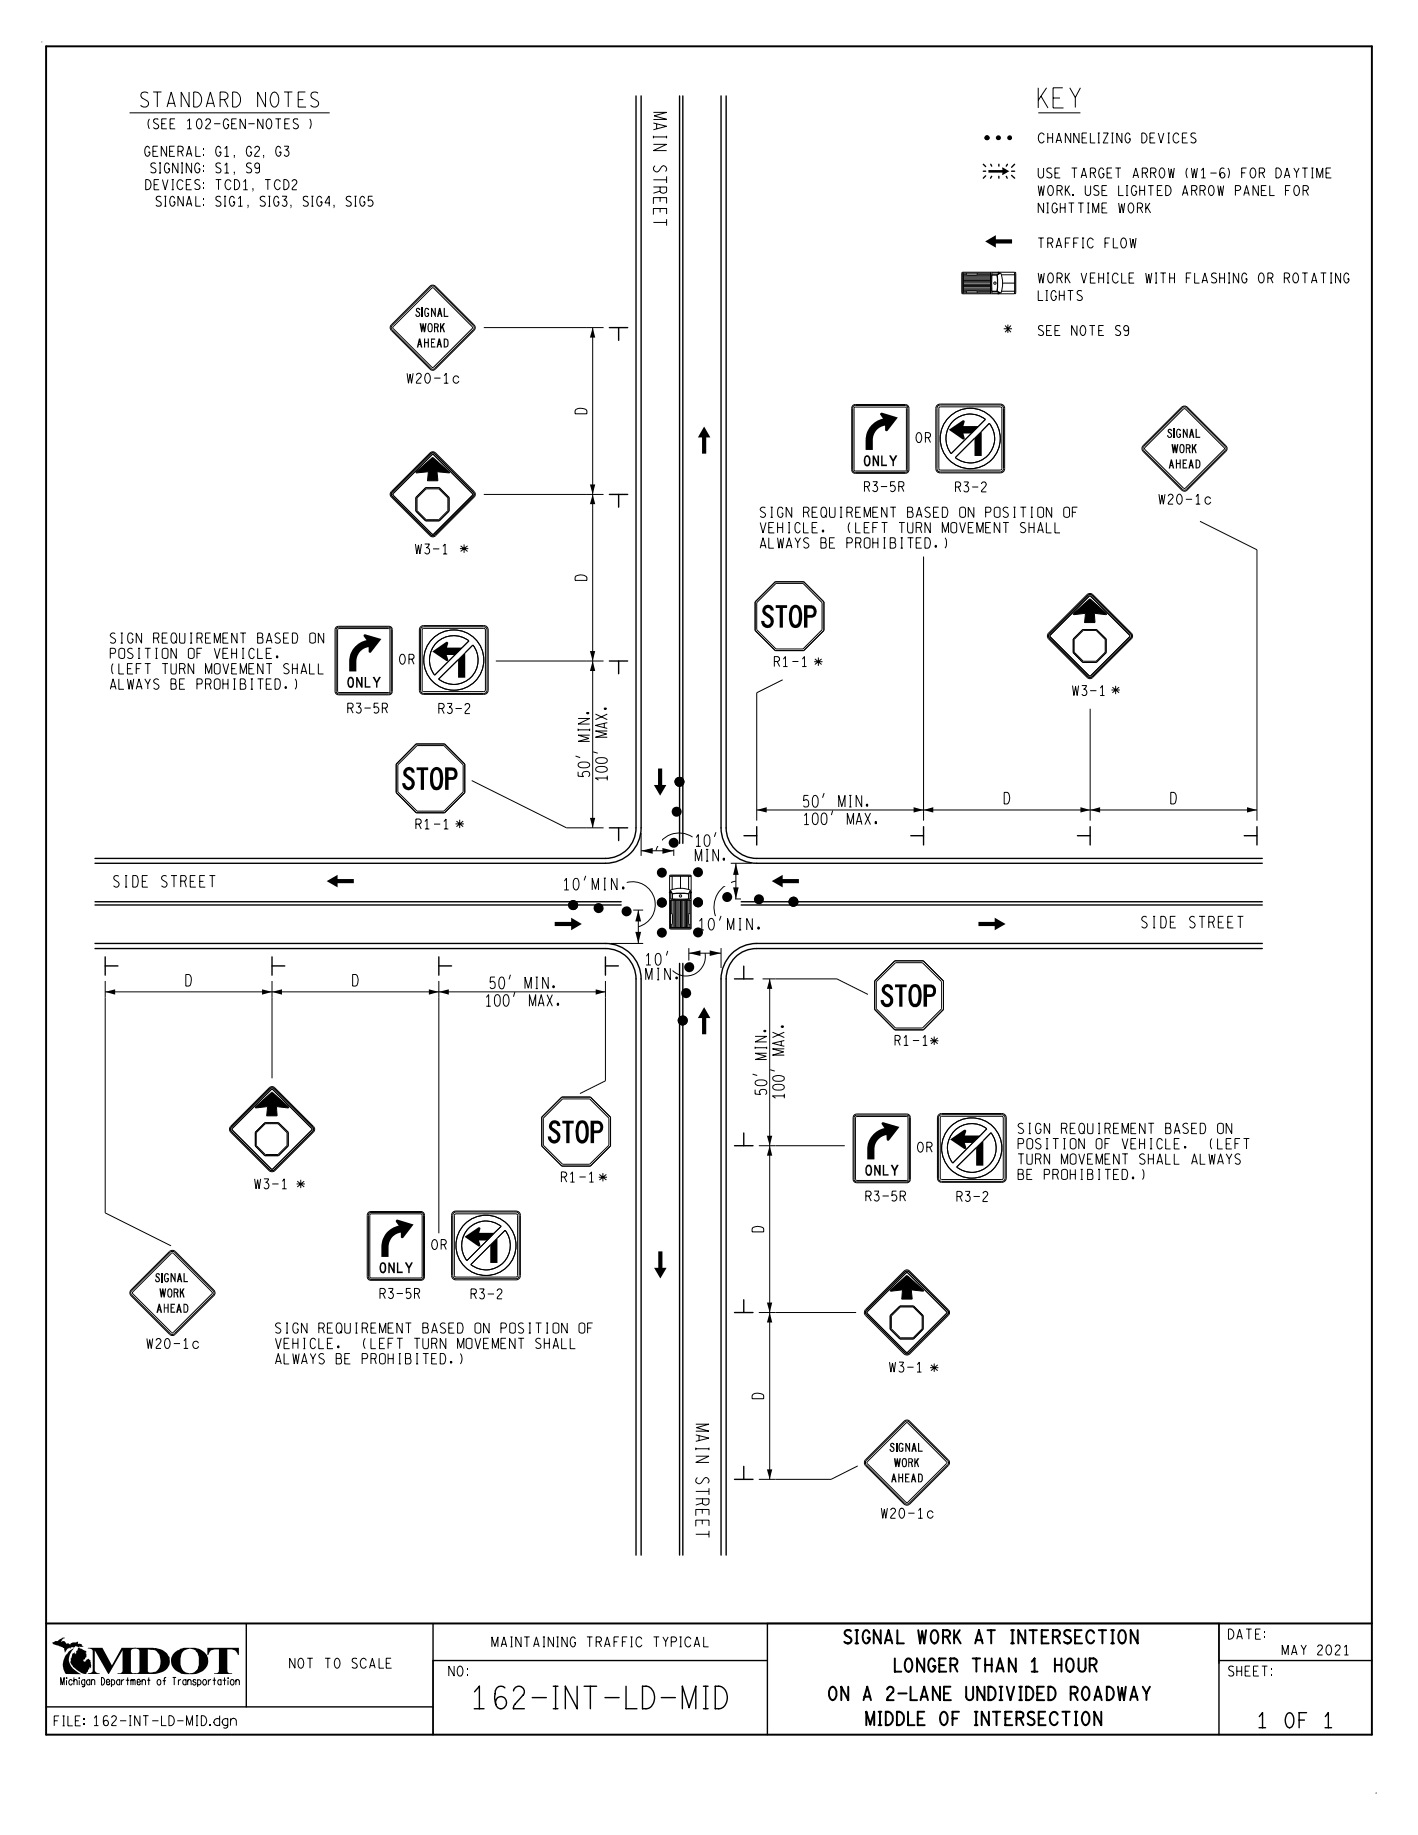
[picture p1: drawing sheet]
<svg xmlns="http://www.w3.org/2000/svg" width="216mm" height="279mm" viewBox="0 0 216 279" stroke-linecap="round" stroke-linejoin="round" font-family="sans-serif">
<g fill="#000">
<path d="M90.2 49.9l.4 1.5h-.8zM90.2 75.3l.4 1.5h-.8zM89.8 73.8h.8l-.4 1.5zM89.8 99.1h.8l-.4 1.5zM90.2 100.6l.4 1.6h-.8zM89.8 124.5h.8l-.4 1.5zM115.2 123.3l1.5-.4v.8zM139.1 122.9l1.5 .4-1.5 .4zM140.6 123.3l1.5-.4v.8zM164.5 122.9l1.5 .4-1.5 .4zM166 123.3l1.5-.4v.8zM189.9 122.9l1.5 .4-1.5 .4z"/>
<path d="M16 151l1.5-.4v.8zM39.9 150.6l1.5 .4-1.5 .4zM41.4 151l1.5-.4v.8zM65.3 150.6l1.5 .4-1.5 .4zM66.8 151l1.5-.4v.8zM90.7 150.6l1.5 .4-1.5 .4zM117.2 149l.4 1.6h-.8zM117.2 174.4l.4 1.6h-.8zM116.8 172.9h.8l-.4 1.5zM116.8 198.3h.8l-.4 1.5zM117.2 199.8l.4 1.6h-.8zM116.8 223.7h.8l-.4 1.5z"/>
<path d="M150.5 25.9h2.1v-.4h.1l1 .6-1.1 .5v-.3h-2.1z" fill-rule="evenodd"/>
<path d="M102.4 136.8v.1z" fill-rule="evenodd"/>
<path d="M10.4 251.5l.9-.6a2.14 2.14 0 0 0 .1 3.4l.9 .6h-2.3a2.55 2.55 0 0 1 .4-3.4z" fill-rule="evenodd"/>
<path d="M7.9 250.2l.5-.3h.4l.3-.3a.75 .75 0 0 1 .8-.2h-.1a.49 .49 0 0 0-.4 .6l.1-.2v.1h.3l.3 .4a.39 .39 0 0 1 .6 .1l.1-.2 .2-.1h.6l.1-.1h.2v.3a.46 .46 0 0 1 .6 .2l.2 .3-.6-.1v.2a.64 .64 0 0 0-1 0l-.2-.1-.2 .2v-.1l-.3 .1v-.1l-.5 .7-.2-.7h-.1l-.1-.1-.3-.2v.2l-1.1-.5z" fill-rule="evenodd"/>
<path d="M11.9 250.9l.5 .1 .7 .4 .1 .2h-.1v.1l.1 .1v.5l-.3 .3-.2 .1 .1 .3h.2l.1-.3 .4-.1 .3 .2 .1 1.1-.1 .1-.1-.1-.2 .3h-.1v.3l-.2 .2v.2a3.5 3.5 0 0 1-2.3-1.4 .62 .62 0 0 1-.1-.8l-.1-.1 .1-.1 .3-.8h.2l.1-.2v.3l.1-.1-.1 .2 .2-.2v-.3l.3-.1-.1-.1z" fill-rule="evenodd"/>
<path d="M13.4 250.9h2.2l1.4 2.7 1.5-2.7h2.2v.1l-.6 .1-.2 .3v3.1l.2 .2 .6 .1v.1h-2.8v-.1l.6-.1 .2-.2v-3.2l-2.1 3.6h-.1l-2.1-3.6v3a.64 .64 0 0 0 .8 .5v.1h-1.8v-.1l.6-.2 .1-.2v-3l-.1-.3-.6-.1z" fill-rule="evenodd"/>
<path d="M20.5 250.9h3v.3l-1-.1v3.4a.88 .88 0 0 0 1 .1v.3h-3v-.1l.5-.1 .2-.2v-3.1l-.1-.3-.6-.1z" fill-rule="evenodd"/>
<path d="M23.5 250.9a2.2 2.2 0 0 1 2.4 2 1.89 1.89 0 0 1-1.8 1.9l-.6 .1v-.3h.1a1.69 1.69 0 0 0 .7-2.3v-.3l-.5-.6-.3-.2z" fill-rule="evenodd"/>
<path d="M26.6 251.6l.9-.6 .5-.1h.9v.1a1.38 1.38 0 0 0-1.4 1.5 1.68 1.68 0 0 0 1.4 2.3v.1a2.21 2.21 0 0 1-2-.5 1.79 1.79 0 0 1-.3-2.8z" fill-rule="evenodd"/>
<path d="M28.9 250.9a2.56 2.56 0 0 1 2.8 1.5 2.17 2.17 0 0 1-2.5 2.5h-.3v-.1a1.36 1.36 0 0 0 1.4-1.2v-1.3l-.3-.7a1.06 1.06 0 0 0-1.1-.6z" fill-rule="evenodd"/>
<path d="M31.6 250.9h4.8v1.1h-.2l-.2-.4a.78 .78 0 0 0-.7-.5h-.7v3.5a.63 .63 0 0 0 .7 .2v.1h-2.7v-.1l.5-.1 .2-.1v-3.5a1.27 1.27 0 0 0-1.4 .5l-.2 .4h-.1z" fill-rule="evenodd"/>
<circle cx="150.3" cy="21" r=".38"/>
<circle cx="152" cy="21" r=".38"/>
<circle cx="153.7" cy="21" r=".38"/>
<circle cx="103.5" cy="119" r=".76"/>
<circle cx="87.3" cy="137.8" r=".76"/>
<circle cx="91.1" cy="138.3" r=".76"/>
<circle cx="95.4" cy="138.8" r=".76"/>
<circle cx="100.8" cy="137.4" r=".77"/>
<circle cx="100.8" cy="132.9" r=".76"/>
<circle cx="102.6" cy="128.3" r=".76"/>
<circle cx="103" cy="123.6" r=".77"/>
<circle cx="106.3" cy="137.4" r=".76"/>
<circle cx="106.3" cy="132.8" r=".77"/>
<circle cx="110.7" cy="136.6" r=".76"/>
<circle cx="115.6" cy="136.9" r=".76"/>
<circle cx="120.8" cy="137.3" r=".76"/>
<circle cx="100.8" cy="142" r=".76"/>
<circle cx="104" cy="155.4" r=".76"/>
<circle cx="104.5" cy="151.2" r=".76"/>
<circle cx="104.9" cy="147.3" r=".76"/>
<circle cx="106.3" cy="142" r=".76"/>
</g>
<g fill="none" stroke="#000" stroke-width=".21">
<path d="M96.8 14.6v111.4a4.6 4.6 0 0 1-4.6 4.7h-77.7M97.6 14.6v111.4a5.4 5.4 0 0 1-5.4 5.4h-77.7M103.5 14.6v113.8M104 14.6v113.8M109.8 14.6v111.4a5.4 5.4 0 0 0 5.4 5.4h77M110.6 14.6v111.4a4.7 4.7 0 0 0 4.6 4.7h77M149.7 25l.4 .4M149.7 26.1h.4M150.1 26.8l-.4 .3M150.8 25l.2 .3M151 26.8l-.2 .3M152.1 25v.3"/>
<path d="M152.1 26.8v.3M153.2 26.8l.2 .3M153.4 25l-.2 .3M154 26.1h.5M154 26.7l.5 .4M154.5 25l-.5 .5M92.8 49.9h2.8M94.2 49.9v1.9M92.8 75.3h2.8M94.2 75.3v1.9M92.8 100.6h2.8M94.2 100.6v2"/>
<path d="M14.5 137.8h80.1M14.5 137.3h80.1M92.8 126h2.8M94.2 126v2M112.9 137.8h79.3M112.9 137.3h79.3M113.3 127.2h1.9M115.2 125.9v2.8M138.7 127.2h1.9M140.6 125.9v2.8M164 127.2h2M166 125.9v2.8"/>
<path d="M189.4 127.2h2M191.4 125.9v2.8M14.5 143.7h77.7a5.4 5.4 0 0 1 5.4 5.3v87.8M14.5 144.4h77.7a4.6 4.6 0 0 1 4.6 4.6v87.8M16 147.1h2M16 145.7v2.8M41.4 145.7v2.8M41.4 147.1h2M66.8 147.1h2M66.8 145.7v2.8M92.2 147.1h2M92.2 145.7v2.8"/>
<path d="M103.5 146.7v90.1M104 146.7v90.1M111.8 149h2.9M113.2 147.1v1.9M192.2 143.7h-77a5.4 5.4 0 0 0-5.4 5.3v87.8M192.2 144.4h-77a4.6 4.6 0 0 0-4.6 4.6v87.8M111.8 174.4h2.9M113.2 172.5v1.9M111.8 199.8h2.9M113.2 197.9v1.9M111.8 225.2h2.9M113.2 223.3v1.9"/>
<path d="M7 259.9h58.9M37.5 247.2v12.7M65.9 247.2v16.9M65.9 252.8h50.9M185.6 247.2v16.9M185.6 252.8h23.3M185.7 247.2h-68.9v16.9"/>
</g>
<path d="M7 7.1h201.9v257h-201.9zM7 247.2h201.9" fill="none" stroke="#000" stroke-width=".3"/>
<g fill="none" stroke="#000" stroke-width=".15">
<path d="M6.4 6.4h-.1M73.7 49.9h18.2M90.2 49.9v76.1M73.7 75.3h18.2M182.7 79.4l8.7 4.3v41.3M140.6 84.7v40.3M71.8 118.9l14.5 7.1h5.6M75.5 100.6h16.4M119.2 103.5l-4 2v19.5M166 107.9v17.1M95.4 134.4a3.5 3.5 0 0 1 4.3 2.5 3.5 3.5 0 0 1-2.5 4.2M101.9 135.8h.2v.1h-.2z"/>
<path d="M102 137.1h3.2M102 135.9v5.4M102 133.3l3.1-.1 .1 .2h-3.2zM102.1 135.8v-.2l.2 .5v.8h-.2v-1M102.1 135.5a4.2 4.2 0 0 1 3 0l-.3 .6-.9-.1-1.5 .1zM102.1 139.1h.2l.1 .2v1.3l-.1 .1-.2 .1M102.3 137.1v2M102.3 133.4h-.3v2.4M102.3 133.4v2M102.4 136.1l1.5-.1 .9 .1v.8h-2.4zM102.5 137.1v4.1M102.7 137.1v4.1"/>
<path d="M102.8 137.1v4.1M103 137.1v4.1M103.2 137.1v4.1M103.4 137.1v4.1M103.6 133.4v1.9M103.6 137.1v4.1M103.8 137.1v4.1M104 137.1v4.1M104.2 137.1v4.1M104.4 137.1v4.1M104.5 137.1v4.1M104.7 137.1v4.1"/>
<path d="M104.8 133.4h.5M104.8 133.4v2M104.9 137.1v2M105.1 135.8h.2v.1h-.2zM105.1 139.1h-.2l-.1 .2v1.3l.1 .1 .2 .1M105.1 135.8v-.2l-.2 .5v.8h.2v-1M105.2 133.4v2.4M105.2 135.9v5.4M105.4 127.5a3.6 3.6 0 0 0-5.5 2M112 134.2a4 4 0 0 0-3.1 5.3M115.2 123.3h76.2M16 149.4v35.3l10 5"/>
<path d="M16 151h76.2M41.4 149.4v14.8M66.8 149.4v38.4M92.2 149.4v15.2l-3.9 1.9M102 141.3h3.2M102.1 141.3v-4.2l.3-.2h2.4l.3 .2v4.2M102.1 141.2h3M102.3 140.8v.4M104.9 140.8v.4M105.2 141.3l-.1 .2h-3l-.1-.2M107.4 145.1a2.94 2.94 0 0 1-1.6 3.2 2.94 2.94 0 0 1-3.4-.5M116.1 149h11.3l4.8 2.4"/>
<path d="M117.2 149v76.2M115.5 174.4h13.1M115.5 199.8h14.9M130.6 223.2l-4.1 2h-11M209.6 273h-.1"/>
<circle cx="103.6" cy="136.4" r=".18"/>
</g>
<path d="M106.7 142.8h1.3v1.6h-1.3z" fill="#fff"/>
<path d="M104.9 144.4v1.9M104.9 145.1h4.9M109.8 144.4v3" fill="none" stroke="#000" stroke-width=".15"/>
<path d="M104.9 145.1l1.7-.4v.9zM108.1 144.7l1.7 .4-1.7 .5z" fill="#000"/>
<path d="M94.8 140.4h1.6v1.4h-1.6z" fill="#fff"/>
<path d="M96.4 138.6h1.5M97.2 138.6v5.1M93 143.7h4.9" fill="none" stroke="#000" stroke-width=".15"/>
<path d="M97.2 138.6l.4 1.7h-.9zM96.7 141.9h.9l-.4 1.8z" fill="#000"/>
<path d="M109.7 133.5h1.6v1.4h-1.6z" fill="#fff"/>
<path d="M111.3 131.4h3.1M111.9 136.9h.9M112 131.4v5.5" fill="none" stroke="#000" stroke-width=".15"/>
<path d="M112 131.4l.5 1.8h-.9zM111.6 135.1h.9l-.5 1.8z" fill="#000"/>
<path d="M99.4 127.2h1.4v1.6h-1.4z" fill="#fff"/>
<g fill="none" stroke="#000" stroke-width=".15">
<path d="M59.7 75l5.9-5.9 .4-.1 6.1 6 .1 .4-6 6.1-.4 .1-6.1-6-.1-.2zM59.9 75.1l6-5.9 6.1 6.1-6.1 6.1-6-6zM63.4 71.9l2.5-2.3 2.5 2.4-1.9-.2 .2 1.4h-1.6l.1-1.4-1.8 .2zM65.5 69a.58 .58 0 0 1 .8 0l5.9 5.9 .2 .2-.2 .6-5.9 5.9a.58 .58 0 0 1-.8 0l-5.9-5.9a.54 .54 0 0 1 0-.8zM66.7 73.2h.1M97.6 129.5h5M97.6 126.8v3.5M102.6 129.3v1"/>
<circle cx="65.8" cy="76.8" r="2.73"/>
<circle cx="65.8" cy="76.8" r="2.54"/>
</g>
<g fill="#000">
<path d="M97.6 129.5l1.8-.4v.9zM100.9 129.1l1.7 .4-1.7 .5z"/>
<path d="M63.4 71.9l2.5-2.3 2.5 2.4-1.9-.2 .2 1.4h-1.6l.1-1.4-1.8 .2z" fill-rule="evenodd"/>
<path d="M107.2 64.9l1 1.7h-.7v2.5h-.6v-2.5h-.6z" fill-rule="evenodd"/>
<path d="M100.2 117h.6v2.5h.7l-1 1.6-.9-1.6h.6z" fill-rule="evenodd"/>
<path d="M49.7 134.2l1.7-1v.6h2.5v.7h-2.5v.6z" fill-rule="evenodd"/>
<path d="M117.5 134.2l1.7-1v.6h2.4v.7h-2.4v.6z" fill-rule="evenodd"/>
<path d="M84.5 140.4h2.5v-.7l1.6 1-1.6 .9v-.6h-2.5z" fill-rule="evenodd"/>
<path d="M107.2 153.4l1 1.6h-.7v2.5h-.6v-2.5h-.6z" fill-rule="evenodd"/>
<path d="M149 140.4h2.4v-.7l1.7 1-1.7 .9v-.6h-2.4z" fill-rule="evenodd"/>
<path d="M100.2 190.5h.7v2.5h.6l-1 1.7-.9-1.7h.6z" fill-rule="evenodd"/>
</g>
<g fill="#fff">
<path d="M62.8 82.3h5.8v2.5h-5.8z"/>
<path d="M69.4 82.4h2.5v2.3h-2.5z"/>
<path d="M168.6 103.9h2.5v2.3h-2.5z"/>
</g>
<g fill="none" stroke="#000" stroke-width=".15">
<path d="M163.4 93.4l2.5-2.2 2.6 2.3-.1 .1-1.8-.2 .1 1.4h-1.6l.2-1.4-1.8 .2zM165.5 90.5a.64 .64 0 0 1 .9 0l5.9 5.9a.58 .58 0 0 1 0 .9l-5.9 5.9a.58 .58 0 0 1-.9 0l-5.9-5.9a.64 .64 0 0 1 0-.9zM165.7 90.6l.1-.1 .5 .1 6 6.1-.1 .5-6.1 5.9-.4-.1-6-6 .1-.5zM165.8 90.8h.3l5.9 6-6.1 6.1-6-6.1zM166.7 94.8h.1"/>
<circle cx="165.9" cy="98.3" r="2.55"/>
<circle cx="165.9" cy="98.4" r="2.71"/>
</g>
<path d="M163.4 93.4l2.5-2.2 2.6 2.3-.1 .1-1.8-.2 .1 1.4h-1.6l.2-1.4-1.8 .2z" fill-rule="evenodd" fill="#000"/>
<g fill="#fff">
<path d="M162.8 103.9h5.9v2.5h-5.9z"/>
<path d="M141 157.3h2.5v2.3h-2.5z"/>
</g>
<g fill="none" stroke="#000" stroke-width=".15">
<circle cx="138.4" cy="151.6" r="5.4"/>
<circle cx="138.4" cy="151.5" r="5.7"/>
</g>
<g fill="#fff">
<path d="M135.7 157.2h6v2.5h-6z"/>
<path d="M141 207.1h2.5v2.3h-2.5z"/>
</g>
<g fill="none" stroke="#000" stroke-width=".15">
<path d="M132 199.7l6.1-5.9 6.1 6-6.1 6.1-6.1-5.9zM135.6 196.4l2.5-2.2 2.5 2.3-.1 .1-1.8-.2 .2 1.4h-1.6l.1-1.4-1.8 .2zM137.7 193.5a.58 .58 0 0 1 .8 0l5.9 5.9a.58 .58 0 0 1 0 .9l-5.9 5.9a.64 .64 0 0 1-.8 0l-5.9-5.9a.64 .64 0 0 1 0-.9zM137.8 193.6l.4-.1 .2 .1 6 6.1-.1 .4-6.1 6-.4-.1-6-6 .1-.5zM138.9 197.8h.1"/>
<circle cx="138" cy="201.4" r="2.71"/>
<circle cx="138.1" cy="201.3" r="2.54"/>
</g>
<path d="M135.5 196.5l2.6-2.3 2.5 2.3-.1 .1-1.8-.2 .2 1.4h-1.6l.1-1.4-1.8 .2z" fill-rule="evenodd" fill="#000"/>
<g fill="#fff">
<path d="M134.9 206.9h5.9v2.5h-5.9z"/>
<path d="M90.5 178.1h2.6v2.3h-2.6z"/>
</g>
<g fill="none" stroke="#000" stroke-width=".15">
<circle cx="87.7" cy="172.3" r="5.4"/>
<circle cx="87.7" cy="172.3" r="5.7"/>
</g>
<g fill="#fff">
<path d="M85 177.9h5.9v2.6h-5.9z"/>
<path d="M44.5 179.1h2.6v2.3h-2.6z"/>
</g>
<g fill="none" stroke="#000" stroke-width=".15">
<path d="M35.1 171.5l5.9-5.9a.58 .58 0 0 1 .8 0l5.9 5.9a.58 .58 0 0 1 0 .9l-5.9 5.9a.64 .64 0 0 1-.8 0l-5.9-5.9a.64 .64 0 0 1 0-.9zM35.2 171.6l5.9-5.9 .4-.1 6.1 6 .1 .5-6 6.1h-.4l-6.1-5.9-.1-.2zM35.4 171.8l6-5.9 6.1 6-6.1 6.1-6-5.9zM38.9 168.5l2.5-2.2 2.6 2.3-.1 .1-1.8-.2 .1 1.4h-1.6l.1-1.4-1.7 .2zM42.2 169.9h.1"/>
<circle cx="41.4" cy="173.4" r="2.54"/>
<circle cx="41.4" cy="173.5" r="2.71"/>
</g>
<path d="M38.9 168.5l2.5-2.2 2.6 2.3-.1 .1-1.8-.2 .1 1.4h-1.6l.1-1.4-1.7 .2z" fill-rule="evenodd" fill="#000"/>
<g fill="#fff">
<path d="M38.3 179h5.8v2.5h-5.8z"/>
<path d="M68.7 124.3h2.6v2.3h-2.6z"/>
</g>
<g fill="none" stroke="#000" stroke-width=".15">
<circle cx="65.5" cy="118.5" r="5.4"/>
<circle cx="65.5" cy="118.5" r="5.7"/>
</g>
<g fill="#fff">
<path d="M62.8 124.2h6v2.6h-6z"/>
<path d="M123.3 99.6h2.6v2.3h-2.6z"/>
</g>
<g fill="none" stroke="#000" stroke-width=".15">
<circle cx="120.2" cy="93.8" r="5.4"/>
<circle cx="120.2" cy="93.8" r="5.7"/>
</g>
<g fill="#fff">
<path d="M117.4 99.5h5.9v2.5h-5.9z"/>
<path d="M157.1 12.4h8.4v5h-8.4z"/>
</g>
<g fill="none" stroke="#000" stroke-width=".15">
<path d="M19.7 17.2h30.5M158.1 17.2h6.4M59.7 49.6l5.9-5.9 .4-.1 6.1 6 .1 .4-6 6.1-.4 .1-6.1-6-.1-.2zM59.9 49.7l6-5.9 6.1 6.1-6.1 6.1-6-6-.1-.1zM65.5 43.6l.5-.2 .3 .2 5.9 5.9a.58 .58 0 0 1 0 .8l-5.9 5.9a.54 .54 0 0 1-.8 0l-5.9-5.9a.58 .58 0 0 1 0-.8zM146.6 44.7h5.4M146.6 41.5l-.2 .1v3l.2 .1M146.6 41.5v3.2M146.6 41.5h5.4M146.6 41.6h4.2l.2 .3v2.4M146.7 41.6v3M146.7 42h4.1"/>
<path d="M146.7 42.3h4.1M146.7 42.7h4.1M146.7 43.1h4.1M146.7 43.5h4.1M146.7 43.9h4.1M146.7 44.2h4.1M146.7 42.2h4.1M146.7 42.5h4.1M146.7 42.9h4.1M146.7 43.3h4.1M146.7 43.6h4.1M146.7 44h4.1"/>
<path d="M146.7 41.8h.4M146.7 44.4h.4M148.8 41.6v.2l-.2 .1h-1.3l-.1-.1-.1-.2M148.8 44.6v-.2l-.2-.1h-1.3l-.1 .1-.1 .2M148.8 41.8h2M148.8 44.4h2M150.8 41.5v3.2M151 44.3l-.2 .3h-4.2M151 41.9h.8l.1 1-.1 1.4h-.8zM151.8 41.9l.6-.3a4.4 4.4 0 0 1 0 3l-.6-.3 .1-1.4zM152 41.6h-1v.2h.8l.5-.2h-.2M152 44.6h-1v-.2h.8l.5 .2h-.2"/>
<path d="M152 41.4h.1v.2h-.1zM152 44.6h.1v.2h-.1zM152.1 44.7h2.4M152.1 41.5h2.4v.3M152.5 41.8h2M152.5 44.3h2M152.6 43.1h1.9M154.5 44.3v.5M154.5 41.5l.2 .1v3l-.2 .1zM174 67.9l5.9-5.9a.64 .64 0 0 1 .9 0l5.9 5.9a.58 .58 0 0 1 0 .8l-5.9 5.9a.58 .58 0 0 1-.9 0l-5.9-5.9a.64 .64 0 0 1 0-.8zM174.3 68.2l6.1-6 6.1 6.1-6.1 6.1-6.1-6zM180 62.1l.5-.1 .2 .1 6 6.1-.2 .4-6 6-.5-.1-6-6.1 .1-.4z"/>
<path d="M19.9 196.4l5.9-5.9a.64 .64 0 0 1 .9 0l5.9 5.9a.58 .58 0 0 1 0 .9l-5.9 5.9a.58 .58 0 0 1-.9 0l-5.9-5.9a.64 .64 0 0 1 0-.9zM20 196.5l5.9-5.9 .5-.1 6.1 6 .1 .5-6 6.1-.5 .1-6.1-6-.1-.2zM20.2 196.7l6-5.9 6.1 6.1-6.1 6.1-6-6zM137.7 216.4a.58 .58 0 0 1 .8 0l5.9 5.9a.58 .58 0 0 1 0 .8l-5.9 5.9a.64 .64 0 0 1-.8 0l-5.9-5.9a.64 .64 0 0 1 0-.8zM137.8 216.5l.2-.1 .4 .1 6 6.1-.1 .4-6.1 6-.4-.1-6-6.1 .1-.4zM137.9 216.7l.2-.1 .1 .1 6 6-6.1 6.1-6.1-6.1z"/>
<circle cx="151.5" cy="43.1" r=".18"/>
</g>
<g fill="#000">
<path d="M150 36.8l1.6-1v.6h2.5v.7h-2.5v.6z" fill-rule="evenodd"/>
<path d="M151 41.9h.1z" fill-rule="evenodd"/>
</g>
<path d="M52.5 106.6h7v2.5h-7z" fill="#fff"/>
<g fill="none" stroke="#000" stroke-width=".15">
<path d="M64 95.4l.5-.1 9.2-.1a.65 .65 0 0 1 .6 .7v9.2a.64 .64 0 0 1-.6 .6h-9.2a.64 .64 0 0 1-.6-.6v-9.2zM64.1 95.7l.4-.3 9.4 .1 .3 .4-.1 9.4-.4 .3-9.4-.1-.3-.4zM64.3 95.7h9.5v9.5h-9.5zM66.5 97.9a3.8 3.8 0 0 1 4.9-.3l-5.2 5.2a3.8 3.8 0 0 1 .3-4.9zM66.8 103.4l5.2-5.2a3.7 3.7 0 0 1-.3 4.9 3.7 3.7 0 0 1-4.9 .3z"/>
<circle cx="69.1" cy="100.5" r="4.6"/>
</g>
<g fill="#000">
<path d="M65.8 99.2l2.1-1.4a.21 .21 0 0 1 .3 0 .21 .21 0 0 1 0 .2l-.1 .6h2.3l-1.1 1.1h-1.3l.3 .7-.2 .2h-.2z" fill-rule="evenodd"/>
<path d="M70.3 98.6h.1z" fill-rule="evenodd"/>
<path d="M70.8 99.4v3.8h-1.1v-2.7z" fill-rule="evenodd"/>
</g>
<g fill="#fff">
<path d="M66.3 106.6h5.7v2.5h-5.7z"/>
<path d="M60.3 99.1h3.2v2.5h-3.2z"/>
</g>
<path d="M51.1 95.6l.5-.2h7.6l.5 .2v9.7l-.2 .4-7.9 .1-.5-.3zM51.2 95.7l.4-.2h7.6l.3 .2 .1 9.6-.2 .3-7.8 .1-.4-.2zM51.4 95.8h7.9v9.6h-7.9z" fill="none" stroke="#000" stroke-width=".15"/>
<path d="M55.4 96.7l.2-.1 2.5 .7-1.6 2a.22 .22 0 0 1-.2 .1 .22 .22 0 0 1-.2-.2v-.7a2.19 2.19 0 0 0-1.8 2.2v1.5h-1.1v-1.5a3.3 3.3 0 0 1 2.6-3.2l-.4-.6z" fill-rule="evenodd" fill="#000"/>
<path d="M57.4 195.7h7v2.5h-7z" fill="#fff"/>
<g fill="none" stroke="#000" stroke-width=".15">
<path d="M68.9 184.6l.5-.2h9.2a.64 .64 0 0 1 .6 .6v9.2a.65 .65 0 0 1-.6 .7h-9.2a.65 .65 0 0 1-.6-.7v-9.2zM69.2 184.6h9.6l.3 .4v9.2l-.3 .4-9.4 .1-.4-.2-.1-9.5zM69.3 184.9h9.4v9.5h-9.4zM71.4 187a3.7 3.7 0 0 1 4.9-.3l-5.2 5.2a3.8 3.8 0 0 1 .3-4.9zM76.9 187.3a3.7 3.7 0 0 1-.3 5 3.7 3.7 0 0 1-4.9 .2z"/>
<circle cx="74" cy="189.6" r="4.6"/>
</g>
<g fill="#000">
<path d="M70.7 188.3l2.1-1.4h.3l.1 .1-.2 .7h2.3l-1.1 1.2h-1.3l.2 .6a.21 .21 0 0 1 0 .3 .21 .21 0 0 1-.3 0z" fill-rule="evenodd"/>
<path d="M75.3 187.7v.1z" fill-rule="evenodd"/>
<path d="M75.7 188.5v3.8h-1.1v-2.7z" fill-rule="evenodd"/>
</g>
<g fill="#fff">
<path d="M71.2 195.8h5.7v2.5h-5.7z"/>
<path d="M65.2 188.2h3.2v2.6h-3.2z"/>
</g>
<path d="M56.2 184.5h7.9l.5 .2v9.7l-.2 .5h-7.9l-.5-.2-.1-9.7zM56.3 184.7l7.8-.1 .3 .2 .1 9.6-.2 .4h-7.8l-.4-.2v-9.6zM56.4 184.9h7.8v9.6h-7.8z" fill="none" stroke="#000" stroke-width=".15"/>
<path d="M60.4 185.7l2.6 .7-1.6 2.1a.22 .22 0 0 1-.2 0 .22 .22 0 0 1-.2-.2v-.6a2.19 2.19 0 0 0-1.8 2.2v1.5h-1.1v-1.6a3.3 3.3 0 0 1 2.6-3.2l-.4-.5z" fill-rule="evenodd" fill="#000"/>
<path d="M131.3 180.8h7.1v2.6h-7.1z" fill="#fff"/>
<g fill="none" stroke="#000" stroke-width=".15">
<path d="M142.9 169.7l.5-.2h9.1a.67 .67 0 0 1 .7 .7v9.2a.66 .66 0 0 1-.7 .6h-9.1a.63 .63 0 0 1-.7-.6v-9.2zM142.9 170l.5-.3 9.4 .1 .2 .4v9.4l-.5 .3h-9.1l-.5-.3zM143.2 170h9.5v9.5h-9.5zM145.3 172.2a3.7 3.7 0 0 1 4.9-.3l-5.1 5.2a3.7 3.7 0 0 1 .2-4.9zM150.9 172.5a3.7 3.7 0 0 1-.3 4.9 3.7 3.7 0 0 1-4.9 .3z"/>
<circle cx="148" cy="174.8" r="4.6"/>
</g>
<g fill="#000">
<path d="M144.7 173.5l2.1-1.5a.23 .23 0 0 1 .2 .1 .23 .23 0 0 1 .1 .2l-.2 .6h2.4l-1.2 1.1h-1.2l.2 .7a.23 .23 0 0 1-.1 .2 .23 .23 0 0 1-.2 0z" fill-rule="evenodd"/>
<path d="M149.2 172.9h.1z" fill-rule="evenodd"/>
<path d="M149.7 173.7v3.8h-1.1v-2.7z" fill-rule="evenodd"/>
</g>
<g fill="#fff">
<path d="M145.2 180.9h5.7v2.5h-5.7z"/>
<path d="M139.2 173.4h3.2v2.5h-3.2z"/>
</g>
<path d="M130.1 170l.4-.2h7.6l.3 .2 .1 9.6-.2 .3-7.8 .1-.4-.2zM130.2 169.7l7.9-.1 .4 .3 .1 9.7-.3 .4-7.8 .1-.5-.3-.1-9.6zM130.3 170.1h7.9v9.6h-7.9z" fill="none" stroke="#000" stroke-width=".15"/>
<path d="M134.3 171l.1-.1 2.5 .7-1.5 2a.22 .22 0 0 1-.2 .1 .22 .22 0 0 1-.2-.2v-.7a2.21 2.21 0 0 0-1.9 2.2v1.5h-1.1v-1.5a3.3 3.3 0 0 1 2.7-3.2l-.5-.6z" fill-rule="evenodd" fill="#000"/>
<path d="M131.1 72.8h7v2.6h-7z" fill="#fff"/>
<g fill="none" stroke="#000" stroke-width=".15">
<path d="M142.7 61.7l.5-.2h9.1a.64 .64 0 0 1 .7 .7v9.2a.64 .64 0 0 1-.7 .6h-9.1a.64 .64 0 0 1-.7-.6v-9.2zM142.9 61.7h9.6l.3 .5v9.2l-.3 .4h-9.6l-.2-.4v-9.2zM143 62h9.5v9.5h-9.5zM145.1 64.1a3.7 3.7 0 0 1 4.9-.2l-5.2 5.2a3.8 3.8 0 0 1 .3-5zM150.6 64.5a3.7 3.7 0 0 1-.2 4.9 3.7 3.7 0 0 1-4.9 .3z"/>
<circle cx="147.7" cy="66.8" r="4.6"/>
</g>
<g fill="#000">
<path d="M144.5 65.4l2.1-1.4h.2l.1 .2-.2 .7h2.3l-1.1 1.1h-1.2l.2 .6a.21 .21 0 0 1-.1 .3 .21 .21 0 0 1-.3 0z" fill-rule="evenodd"/>
<path d="M149 64.8v.1z" fill-rule="evenodd"/>
<path d="M148.4 66.7l1.1-1v3.7h-1.1z" fill-rule="evenodd"/>
</g>
<g fill="#fff">
<path d="M145 72.9h5.7v2.5h-5.7z"/>
<path d="M139 65.4h3.2v2.5h-3.2z"/>
</g>
<g fill="none" stroke="#000" stroke-width=".15">
<path d="M87.7 62.3a1.48 1.48 0 0 1 1.7 .2v.5h-1.8v-.5zM129.9 61.7l7.9-.1 .5 .3 .1 9.6-.3 .5-7.9 .1-.5-.3v-9.6zM130 61.8l7.8-.1 .4 .2v9.6l-.2 .4h-7.8l-.3-.2-.1-9.5zM130.1 62h7.9v9.7h-7.9zM87.7 87.7a1.48 1.48 0 0 1 1.7 .2v.5h-1.8v-.5zM87.6 115.1l.7 .3M88 117.5v.7l.8 .1-.1-.3a.58 .58 0 0 1 .5-.5 .58 .58 0 0 1 .6 .4l-.2 .4M88 110.9v.4M88 111.1h1.8M88 109.4h1.8l-1.8 .8h1.8M88.1 116.2a1.62 1.62 0 0 1 1.6 0l.1 .3a.82 .82 0 0 1-1 .4h-.4l-.3-.2zM89.8 111.9h-1.8l1.7 .5-1.7 .5h1.8"/>
<path d="M89.8 110.9v.4M90.3 114.5l.7 .2M90.7 108.7l1.8 .9M90.8 116.9a1.62 1.62 0 0 1 1.6 0l.1 .3a1.08 1.08 0 0 1-1.4 .3l-.3-.1zM90.8 115.6a1.62 1.62 0 0 1 1.6 0l.1 .3a.84 .84 0 0 1-1.1 .3h-.3l-.3-.2zM92 110.1v.7M92.5 108.7l-1.8 .9M92.5 118.1v.7M92.5 118.5h-1.8l.4 .3M92.5 111.3h-1.8l1.7 .5-1.7 .5h1.8M92.5 110l-1.8 .5 1.8 .4M89.2 133.3l-.3 .8"/>
<path d="M109 126.7l-.2 .7M109.8 139.5l-.3 .7M125.5 120.8l-.3 .7M126.8 123.4l-.2 .7M77.7 148.4l-.2 .7M78.4 151.1l-.2 .7M101.7 144.8l-.2 .7M115 159.4v.3M115 159.5h1.7M115 157.8h1.7l-1.7 .8h1.7M116.7 159.4v.3M117.6 157.2l1.8 .8"/>
<path d="M119 158.5v.7M119.4 157.2l-1.8 .8M119.4 159.7h-1.8l1.7 .5-1.7 .5h1.8M119.4 158.4l-1.8 .5 1.8 .4M114.6 163.5l.7 .3M115 165.9v.7l.8 .1-.2-.3a.48 .48 0 0 1 .7-.5 .41 .41 0 0 1 .4 .3 .41 .41 0 0 1-.2 .5M115 164.6a1.68 1.68 0 0 1 1.7 0l.1 .3a.89 .89 0 0 1-1.1 .4h-.4l-.3-.2zM116.7 160.4h-1.7l1.7 .4-1.7 .5h1.7M117.3 162.9l.7 .2M117.7 165.3a1.62 1.62 0 0 1 1.6 0l.1 .3a.82 .82 0 0 1-1 .4l-.4-.1-.3-.1zM117.7 164a1.62 1.62 0 0 1 1.6 0l.1 .3a.82 .82 0 0 1-1 .3h-.4l-.3-.2zM119.4 166.5v.7"/>
<path d="M119.4 166.9h-1.8l.5 .3M114.7 186.9a1.42 1.42 0 0 1 1.6 .2v.5h-1.8v-.5zM114.7 212.3a1.42 1.42 0 0 1 1.6 .2v.5h-1.8v-.5z"/>
</g>
<path d="M134.1 62.9l.2-.1 2.4 .8-1.6 2a.22 .22 0 0 1-.2 .1 .22 .22 0 0 1-.1-.3v-.6a2.19 2.19 0 0 0-1.9 2.2v1.5h-1.1v-1.5a3.3 3.3 0 0 1 2.6-3.3l-.4-.6z" fill-rule="evenodd" fill="#000"/>
<g font-size="3.5">
<text x="115.9" y="95.6">STOP</text>
<text x="61.2" y="120.3">STOP</text>
<text x="134.1" y="153.3">STOP</text>
<text x="83.4" y="174">STOP</text>
</g>
<text font-size="3.4" x="72" y="260.2">162-INT-LD-MID</text>
<text font-size="3" x="158.1" y="16.4">KEY</text>
<g font-size="2.3">
<text x="21.4" y="16.3">STANDARD NOTES</text>
<text x="191.6" y="263.1">1 OF 1</text>
</g>
<g font-size="2">
<text x="99.5" y="17.1" transform="rotate(90 99.5 17.1)">MAI</text>
<text x="99.5" y="22" transform="rotate(90 99.5 22)">N ST</text>
<text x="99.5" y="28.5" transform="rotate(90 99.5 28.5)">R</text>
<text x="99.5" y="30.1" transform="rotate(90 99.5 30.1)">EET</text>
<text x="105.9" y="216.9" transform="rotate(90 105.9 216.9)">MAI</text>
<text x="105.9" y="221.7" transform="rotate(90 105.9 221.7)">N ST</text>
<text x="105.9" y="228.2" transform="rotate(90 105.9 228.2)">R</text>
<text x="105.9" y="229.8" transform="rotate(90 105.9 229.8)">E</text>
<text x="105.9" y="231.5" transform="rotate(90 105.9 231.5)">ET</text>
<text x="123.6" y="250.2">SIGNAL WORK AT INTERSECTION</text>
<text x="129.1" y="254.5">LONGER THAN 1 HOUR</text>
<text x="121.9" y="258.9">ON A 2-LANE UNDIVIDED ROADWAY</text>
<text x="126" y="262.7">MIDDLE OF INTERSECTION</text>
</g>
<g font-size="1.8">
<text x="122.4" y="125.6">100' MAX.</text>
<text x="122.4" y="122.9">50' MIN.</text>
<text x="152.9" y="122.4">D</text>
<text x="178.3" y="122.4">D</text>
<text x="105.9" y="131.1">MIN.</text>
<text x="105.9" y="128.9">10'</text>
<text x="17.3" y="135.1">SIDE STREET</text>
<text x="85.8" y="135.5">10'MIN.</text>
<text x="106.4" y="141.6">10'MIN.</text>
<text x="173.8" y="141.3">SIDE STREET</text>
<text x="98.3" y="149.2">MIN.</text>
<text x="98.3" y="146.9">10'</text>
<text x="28.3" y="150.1">D</text>
<text x="53.7" y="150.1">D</text>
<text x="73.9" y="153.2">100' MAX.</text>
<text x="74.6" y="150.5">50' MIN.</text>
</g>
<g font-size="1.7">
<text x="131.5" y="71">ONLY</text>
<text x="52.9" y="104.7">ONLY</text>
<text x="131.8" y="179">ONLY</text>
<text x="57.8" y="193.9">ONLY</text>
</g>
<g font-size="1.6">
<text x="115.7" y="83.5">ALWAYS BE PROHIBITED.)</text>
<text x="115.7" y="81.1">VEHICLE.</text>
<text x="115.7" y="78.8">SIGN REQUIREMENT BASED ON POSITION OF</text>
<text x="127.4" y="81.1">(LEFT TURN MOVEMENT SHALL</text>
<text x="16.8" y="100.3">POSITION OF VEHICLE.</text>
<text x="16.8" y="97.9">SIGN REQUIREMENT BASED ON</text>
<text x="16.8" y="104.9">ALWAYS BE PROHIBITED.)</text>
<text x="16.8" y="102.6">(LEFT TURN MOVEMENT SHALL</text>
<text x="155" y="172.6">SIGN REQUIREMENT BASED ON</text>
<text x="155" y="179.6">BE PROHIBITED.)</text>
<text x="155" y="177.3">TURN MOVEMENT SHALL ALWAYS</text>
<text x="155" y="174.9">POSITION OF VEHICLE.</text>
<text x="184.3" y="174.9">(LEFT</text>
<text x="41.9" y="203">SIGN REQUIREMENT BASED ON POSITION OF</text>
<text x="41.9" y="207.7">ALWAYS BE PROHIBITED.)</text>
<text x="41.9" y="205.3">VEHICLE.</text>
<text x="53.6" y="205.3">(LEFT TURN MOVEMENT SHALL</text>
</g>
<g font-size="1.5">
<text x="22" y="23.8">GENERAL: G1, G2, G3</text>
<text x="22.5" y="19.6">(SEE 102-GEN-NOTES )</text>
<text x="158.1" y="21.8">CHANNELIZING DEVICES</text>
<text x="22.2" y="28.9">DEVICES: TCD1, TCD2</text>
<text x="22.9" y="26.3">SIGNING: S1, S9</text>
<text x="158.1" y="29.8">WORK. USE LIGHTED ARROW PANEL FOR</text>
<text x="158.1" y="27.1">USE TARGET ARROW (W1-6) FOR DAYTIME</text>
<text x="23.8" y="31.4">SIGNAL: SIG1, SIG3, SIG4, SIG5</text>
<text x="158.1" y="32.4">NIGHTTIME WORK</text>
<text x="158.1" y="37.8">TRAFFIC FLOW</text>
<text x="158.1" y="45.8">LIGHTS</text>
<text x="158.1" y="43.1">WORK VEHICLE WITH FLASHING OR ROTATING</text>
<text x="154.1" y="49.3" transform="rotate(-180 154.1 49.3)">*</text>
<text x="158.1" y="51.1">SEE NOTE S9</text>
<text x="62" y="58.4">W20-1c</text>
<text x="139.5" y="67.4">OR</text>
<text x="131.6" y="74.8">R3-5R</text>
<text x="145.5" y="74.9">R3-2</text>
<text x="176.5" y="76.8">W20-1c</text>
<text x="69.9" y="82.9" transform="rotate(90 69.9 82.9)">*</text>
<text x="63.2" y="84.3">W3-1</text>
<text x="60.8" y="101.1">OR</text>
<text x="117.9" y="101.5">R1-1</text>
<text x="123.8" y="100.1" transform="rotate(90 123.8 100.1)">*</text>
<text x="163.3" y="105.9">W3-1</text>
<text x="169.1" y="104.4" transform="rotate(90 169.1 104.4)">*</text>
<text x="53" y="108.6">R3-5R</text>
<text x="66.8" y="108.6">R3-2</text>
<text x="69.2" y="124.8" transform="rotate(90 69.2 124.8)">*</text>
<text x="63.3" y="126.2">R1-1</text>
<text x="136.3" y="159.2">R1-1</text>
<text x="141.5" y="157.8" transform="rotate(90 141.5 157.8)">*</text>
<text x="45" y="179.7" transform="rotate(90 45 179.7)">*</text>
<text x="85.5" y="180">R1-1</text>
<text x="91" y="178.6" transform="rotate(90 91 178.6)">*</text>
<text x="139.7" y="175.4">OR</text>
<text x="38.8" y="181">W3-1</text>
<text x="131.8" y="182.9">R3-5R</text>
<text x="145.7" y="182.9">R3-2</text>
<text x="65.7" y="190.3">OR</text>
<text x="57.9" y="197.7">R3-5R</text>
<text x="71.7" y="197.8">R3-2</text>
<text x="22.4" y="205.3">W20-1c</text>
<text x="135.4" y="208.9">W3-1</text>
<text x="141.5" y="207.6" transform="rotate(90 141.5 207.6)">*</text>
<text x="134.2" y="231.2">W20-1c</text>
<text x="74.9" y="250.8">MAINTAINING TRAFFIC TYPICAL</text>
<text x="187" y="249.6">DATE:</text>
<text x="194.6" y="252">MAY 2021</text>
<text x="41.9" y="254">NOT TO SCALE</text>
<text x="68.3" y="255.2">NO:</text>
<text x="187" y="255.2">SHEET:</text>
<text x="8.3" y="262.8">FILE:162-INT-LD-MID.dgn</text>
</g>
<g font-size="1.4">
<text x="63.2" y="48.2">SINAL</text>
<text x="63.5" y="52.9">AHEAD</text>
<text x="63.9" y="50.6">WORK</text>
<text x="64.6" y="48.2">G</text>
<text x="177.7" y="66.7">SINAL</text>
<text x="177.9" y="71.3">AHEAD</text>
<text x="178.4" y="69">WORK</text>
<text x="179.1" y="66.7">G</text>
<text x="23.6" y="195.2">SINAL</text>
<text x="24.3" y="197.6">WORK</text>
<text x="25" y="195.2">G</text>
<text x="23.8" y="199.9">AHEAD</text>
<text x="135.4" y="221.1">SINAL</text>
<text x="136.8" y="221.1">G</text>
<text x="135.7" y="225.7">AHEAD</text>
<text x="136.1" y="223.4">WORK</text>
</g>
<g font-size="1.3">
<text x="89.8" y="112.9" transform="rotate(-90 89.8 112.9)">MIN.</text>
<text x="92.5" y="112.2" transform="rotate(-90 92.5 112.2)">MAX.</text>
<text x="116.7" y="161.3" transform="rotate(-90 116.7 161.3)">MIN.</text>
<text x="119.4" y="160.6" transform="rotate(-90 119.4 160.6)">MAX.</text>
</g>
<text font-size="1.1" x="9.2" y="256.6">Michigan Department of Transportation</text>
</svg>
